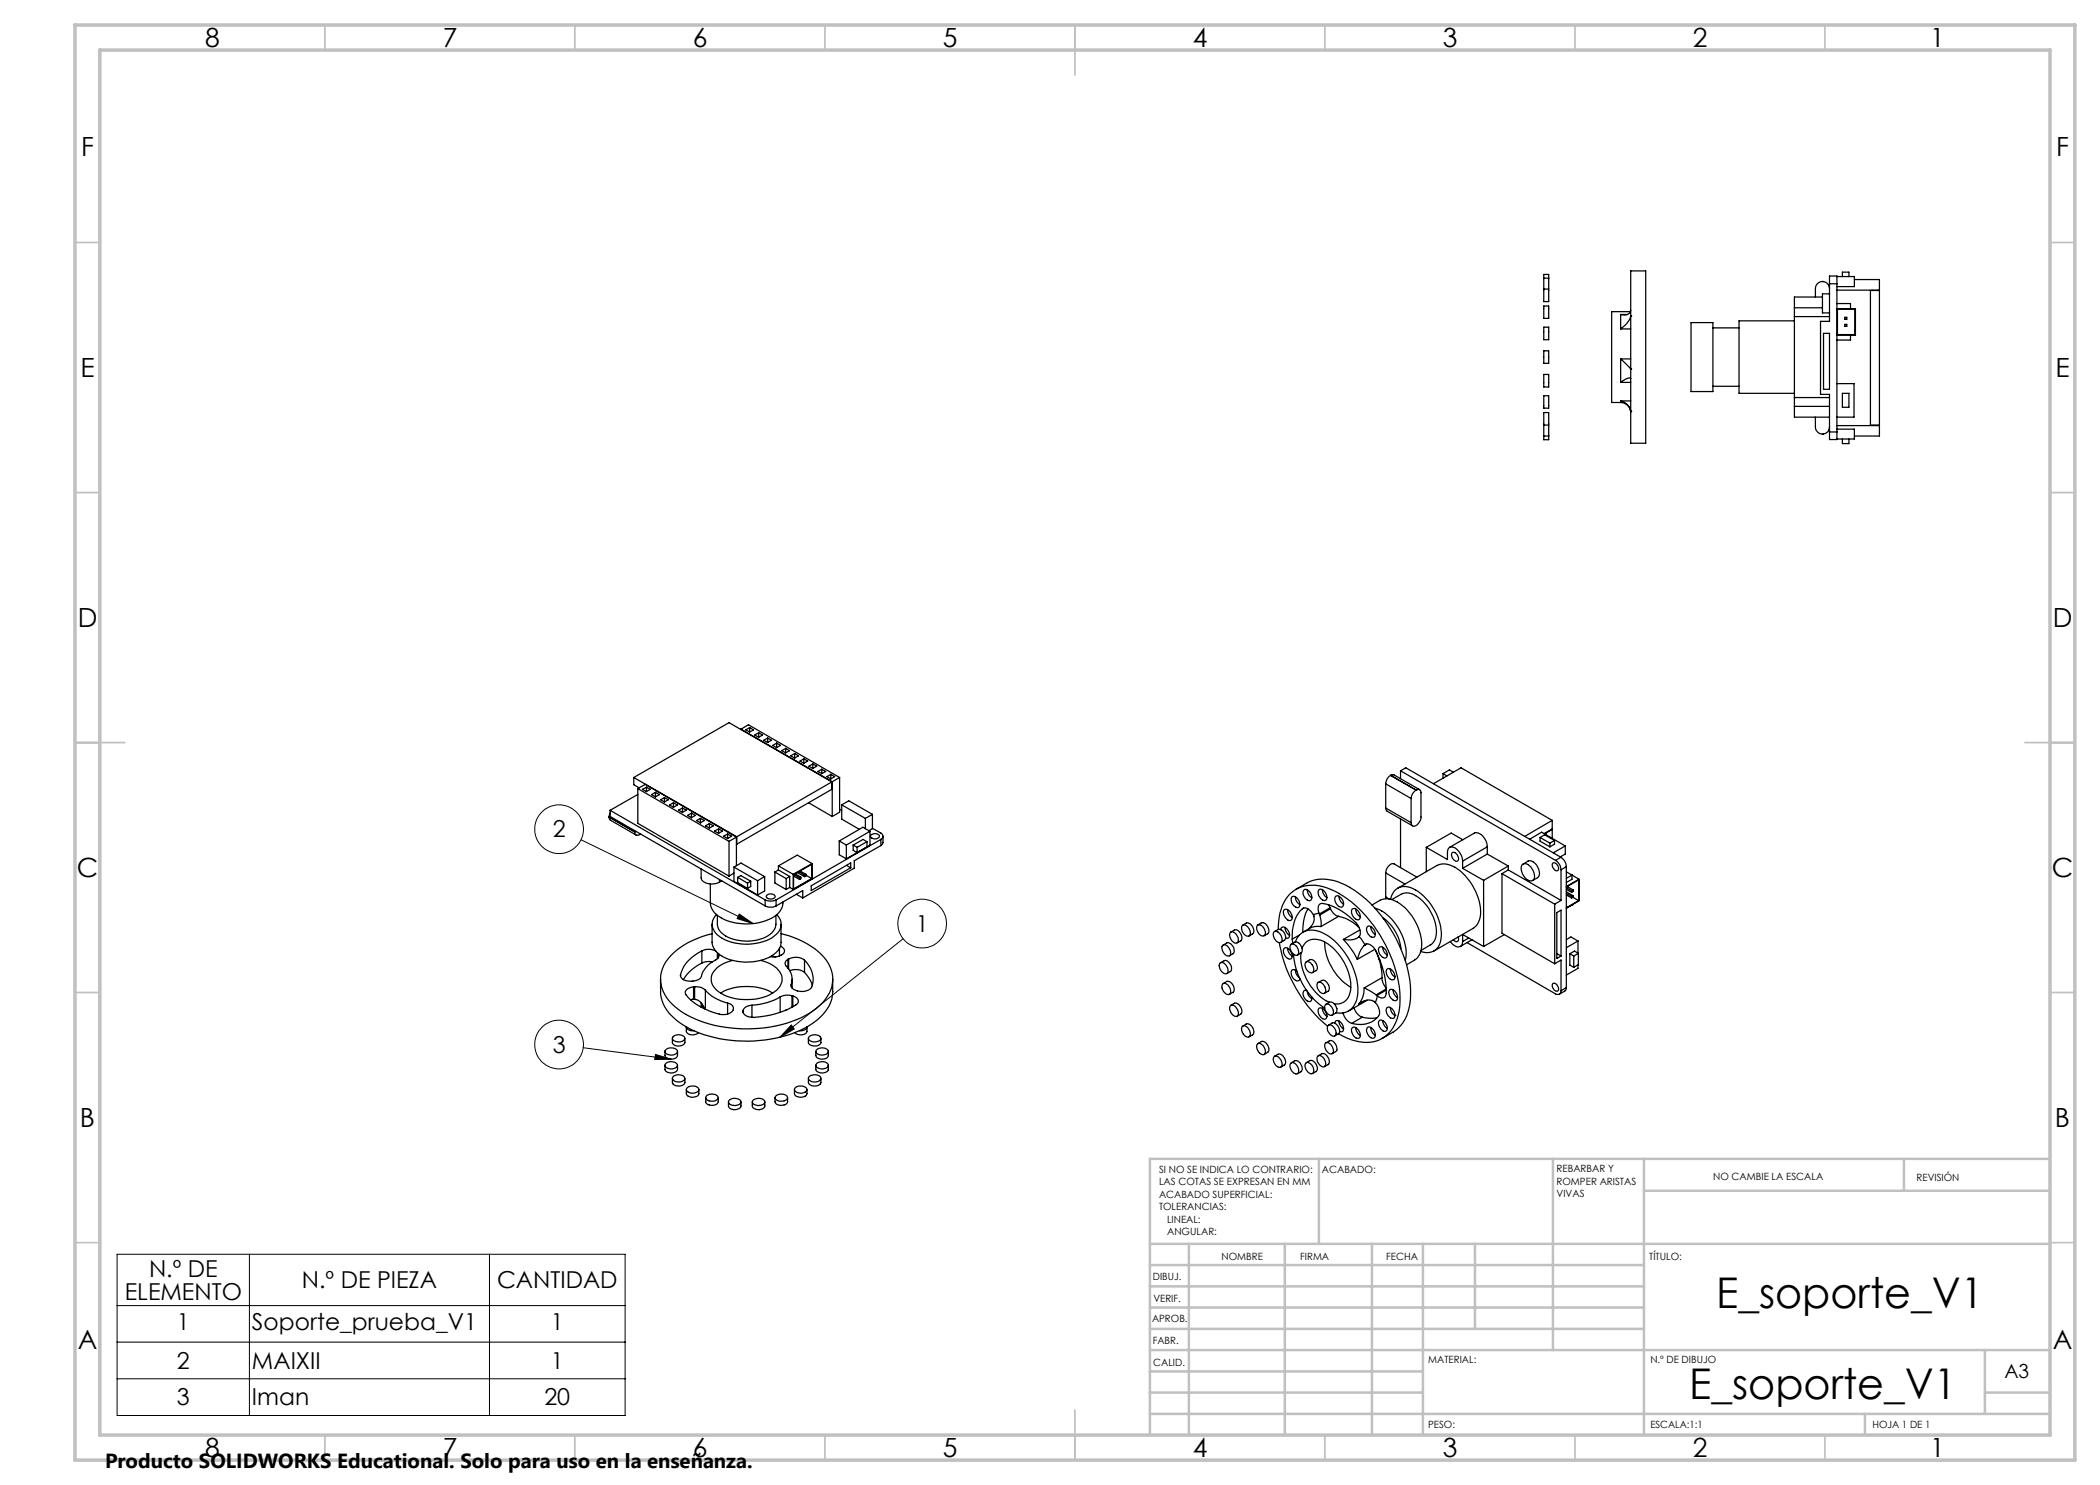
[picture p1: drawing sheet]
<svg xmlns="http://www.w3.org/2000/svg" width="420mm" height="297mm" viewBox="0 0 420 297" stroke-linecap="round" stroke-linejoin="round" font-family="sans-serif">
<g fill="none" stroke="#000" stroke-width=".25">
<path d="M308.8 55.6v2.2M308.8 57.8v2.5h.9v-2.5M308.8 55.6v-.7h.9v.7M308.8 55.6h.9M308.8 57.8h.9M309.7 55.6v2.2M326.1 54.2h3v34.4h-3zM364.5 59.4h-5.6v2.2M364.5 56.3a1.45 1.45 0 0 0-1.4 1.4v1.7M364.5 56.3h.1M364.5 56.3a1.45 1.45 0 0 1 1.4 1.4M365.9 56.8v-1.6h1.5v1.6"/>
<path d="M365.9 58.8h-1.4v3.8h1.4M365.9 56.8v7.5h-1.8v14.6h1.8v7.5M365.9 56.8h1.5M367.4 56.8v29.6M367.4 55.3h3.5v2h-3.5M368.5 55.3v-.9h1.3v.9M370.9 55.9h5v2.1h-8.5M374.1 58.1h1.8v26.9h-1.8zM308.8 61.2h.9v2.5h-.9zM308.8 65.4h.9v2.5h-.9zM308.8 74.9h.9v2.5h-.9zM308.8 79.2h.9v2.4h-.9z"/>
<path d="M308.8 70.2h.9v2.5h-.9zM324.1 71.8v4.7M324.1 71.8l2 2M324.1 62.9v2.9M324.1 71.8h2M324.1 76.5h2M324.1 62.9h1.4M324.1 65.8h2M326.1 62.3h-3.8v18.2h1.8M326.1 63.4a4.8 4.8 0 0 1-2 2.4M326.1 73.8h.1M326.1 63.4h.1"/>
<path d="M326.1 75.7l-.1-.1a3 3 0 0 0-1.9 .9M326.1 62a1.17 1.17 0 0 1-1.5 1l-.5-.1M326.1 63.2h.1M326.1 63.2v.2M338.2 64.5h4.4v13.8h-4.4zM342.6 65.6h5.2M342.6 77.3h5.2M358.9 64.2h-11.1v14.5h11.1M358.9 61.6v19.7M358.9 63.3h7M358.9 79.5h7M358.9 61.6h5.6"/>
<path d="M364.7 66.7h1.2v11.2h-1.2zM367.4 76.7h3.4v6.7h-3.4M367.4 61.7h3.7v5.3h-3.7M367.4 60.7h2.7v1M367.5 61.8h3.5v5.1h-3.5zM368.5 78.7h1.3v2.8h-1.3zM369 63.5h.4v.3h-.4zM369 64.9h.4v.4h-.4zM370.1 67v1h-2.7M308.8 85v2.2M308.8 85v-2.5h.9v2.5M308.8 87.2v.7h.9v-.7"/>
<path d="M308.8 87.2h.9M308.8 85h.9M309.7 85v2.2M324.1 80.5a2.05 2.05 0 0 1 2 2M324.1 80.2a2.61 2.61 0 0 1 2 1.9M324.1 80.2v.3M324.1 80.2h2M326.1 82.1v.2M326.1 82.1h.1M326.1 82.3h.1M358.9 81.3v2.1h7M358.9 81.3h7"/>
<path d="M363.1 83.4v2a1.45 1.45 0 0 0 1.4 1.4M364.5 86.8h.1M365.9 86.4v1.5h1.5v-1.5M365.9 85.4a1.39 1.39 0 0 1-1.4 1.4M365.9 86.4h1.5M367.4 85.1h8.5v2.1h-5M367.4 85.8h3.5v2h-3.5M368.5 87.8v.9h1.3v-.9M126.8 155.5l20.6 11.9M126.8 155.5l19-11 20.6 11.9M126.8 155.5v1.4l1 .7M127.6 158.9l-5.6 3.2"/>
<path d="M127.6 157.7v7l18.2 10.5M127.6 157.7l18.2 10.6M127.6 157.7l1.4-.8 18.3 10.5M129.3 157.4l.8 .5-.8 .4M129.3 157.4l-.8 .5 .8 .4M129.3 157.4v.9M131.1 158.5l.8 .4-.8 .5M131.1 158.5l-.8 .4 .8 .5M131.1 158.5v.9M132.9 159.5l-.8 .4 .8 .5M132.9 159.5l.8 .4-.8 .5M132.9 159.5v.9"/>
<path d="M148.2 145.8v.1M148.2 145.8l18.2 10.5M148.2 145.8l1.5-.8 18.2 10.5M149.9 145.5l-.7 .5 .7 .4M149.9 145.5l.8 .5-.8 .4M149.9 145.5v.9M151.7 146.5l.8 .5-.8 .5M151.7 146.5l-.7 .5 .7 .5M151.7 146.5v1M153.5 147.6l.8 .5-.8 .4M153.5 147.6l-.7 .5 .7 .4M153.5 147.6v.9"/>
<path d="M155.3 148.6l.8 .5-.8 .4M155.3 148.6l-.7 .5 .7 .4M155.3 148.6v.9M157.1 149.7l-.7 .4 .7 .5M157.1 149.7l.8 .4-.8 .5M157.1 149.7v.9M158.9 150.7l-.7 .5 .7 .4M158.9 150.7l.8 .5-.8 .4M158.9 150.7v.9M160.8 151.8l.7 .4-.7 .4M160.8 151.8l-.8 .4 .8 .4M160.8 151.8v.8"/>
<path d="M162.6 152.8l.7 .4-.7 .5M162.6 152.8l-.8 .4 .8 .5M162.6 152.8v.9M164.4 153.8l.7 .5-.7 .4M164.4 153.8l-.8 .5 .8 .4M164.4 153.8v.9M166.2 154.9l-.8 .4 .8 .5M166.2 154.9l.7 .4-.7 .5M166.2 154.9v.9M166.4 156.4l-19 11M166.4 156.4v1.5l-19 10.9M166.4 156.3v7"/>
<path d="M167.9 155.5v7l-1.5 .8M167.9 155.5l-1.5 .8M277.1 156.8l5.1 2.9M277.1 156.8v4.8M278.1 155.1a2.02 2.02 0 0 0-1 1.7M278.1 155.1h.1M278.1 155.1l.7-.1 5.1 2.9M278.1 155.1l5.1 2.9M280.1 154.2v1.5M280.1 154.2l31 17.9M280.1 154.2l1.1-.6 31 17.8M282.2 159.7v4.8"/>
<path d="M283.2 158a.59 .59 0 0 1 .7-.1 .59 .59 0 0 1 .3 .6v4.9a1.9 1.9 0 0 1-1.6 1.8l-.3-.2-.1-.5M283.2 158a2.15 2.15 0 0 0-1 1.7M283.2 158h.1M286.7 156.7l5.5-3.1 18.2 10.5M288.6 154.7v.9M288.6 154.7l.8 .5M290.7 154.4l-.8-.4-1.3 .7M121.8 163.4h.1M121.8 163.4l.2 .6 5.2 3M121.8 163.4l5.1 3M122 162.6l-.2 .8M122 162.1l31 17.9"/>
<path d="M122 162.1v1.2l31 17.9M126.9 166.4a.65 .65 0 0 0 .5 .7 .65 .65 0 0 0 .7-.3M126.9 166.4h.1M126.9 166.1v.3M134.7 160.5l-.8 .5 .8 .5M134.7 160.5l.8 .5-.8 .5M134.7 160.5v1M136.5 161.6l-.8 .4 .8 .5M136.5 161.6l.8 .4-.8 .5M136.5 161.6v.9M138.3 162.6l.8 .5-.8 .4M138.3 162.6l-.8 .5 .8 .4"/>
<path d="M138.3 162.6v.9M140.1 163.7l-.8 .4 .8 .5M140.1 163.7l.8 .4-.8 .5M140.1 163.7v.9M140.2 173.8v1.8a1.89 1.89 0 0 0 2.1 1.2l.9-.1 .7-.3M141.9 164.7l.8 .5-.8 .4M141.9 164.7l-.8 .5 .8 .4M141.9 164.7v.9M142.1 176.8v3.8a4 4 0 0 0 2.6 3.3 11.1 11.1 0 0 0 10.6-.9l.7-.8a2.53 2.53 0 0 0 .6-1.8M143.7 165.8l.8 .4-.8 .4M143.7 165.8l-.8 .4 .8 .4M143.7 165.8v.8"/>
<path d="M143.9 175.9v.5M144.4 176.2l-.5 .2M145.5 166.8l.8 .4-.8 .5M145.5 166.8l-.8 .4 .8 .5M145.5 166.8v.9M145.8 168.3v6.9M146.8 174.6l-1 .6M146.8 173.4v2.9l4.7 2.7M146.8 173.4l4.7 2.7M146.8 173.4l1.4-.8 4.7 2.7M147.3 167.4l-1.5 .9M147.3 167.4v5.7"/>
<path d="M147.3 168.8h.1M147.4 167.4v1.4M147.5 175.5l.7-.4 1.9 1.1M147.5 175.5l2 1.1M147.5 175.5v1l2 1.2M149.5 176.6v1.1M150.1 176.2v1.1l-.6 .4M150.1 176.2l-.6 .4M151.5 176.1v2.9M152.9 175.3v2.9l-1.4 .8M152.9 175.3l-1.4 .8M153 180a2.55 2.55 0 0 0 2.2 0"/>
<path d="M153 180v1.2M153.3 179.1a.99 .99 0 0 1 1.7 .3 1.04 1.04 0 0 1-1.8-.2zM155 174.4v2.2l2.2 1.3M155 174.4l2.2 1.3M155.2 180v1.2M155.7 173.2l2.9 1.7M155.7 174l2.2 1.3M155.7 173.2v.8M155.7 174l-.7 .4M157.2 175.7v2.2M157.9 177.5l-.7 .4M157.9 177.5l.7 .4"/>
<path d="M157.9 175.3v2.2M157.9 175.3l-.7 .4M158.6 174.9v3M158.7 174.9l3.6-2v2.8l-3.6 2.1zM158.7 175.2l1.2 .7M158.8 174.9l1.1 .7M159 174.8l1.2 .6M159.3 178.9l1.2 .7M159.5 174.5l1.4 .8M159.7 174.3l1.2 .7M159.9 175.6v.3M160 174.2l1.2 .7"/>
<path d="M160.2 175.4l-.3 .2M160.2 175.4v.4l-.3 .1M160.5 179.6v-1.5l-5.3 3.1M160.9 175v.3M161.2 175l1.1 .7M161.2 174.9v.3l-.3 .1M161.2 174.9l-.3 .1M161.7 160.5l4.7 2.8M162.2 177.2l7.9-4.6v1l-7.9 4.5zM162.4 172.7v3.1l-3.8 2.1M162.4 172.7l-3.8 2.2M162.4 172.7l-2.9-1.7-3.8 2.2"/>
<path d="M167.9 168.2v2.8l1.4 .8M167.9 168.2l1.4 .8M167.9 161.9l.4 .2M168.3 161v2.8l3.6 2.1M168.3 161l4.8 2.7M168.3 161l1.5-.8 4.7 2.7M169.3 169v2.8M169.3 173.1l.8 .5M170.6 169v1.1l.8 .4M170.6 169l.8 .5M171.4 169.5v1M173.1 163.7v2"/>
<path d="M173.4 168.3l-.8-.4-2 1.1M173.4 168.3l-2 1.2M173.4 168.3v1.1l-2 1.1M174 166.3v2.7l-4.7 2.8M174 166.3l-4.7 2.7M174 166.3l-1.4-.9-4.7 2.8M174.2 167a1.11 1.11 0 0 1 1.7 .2 1 1 0 0 1-.9 .6 1 1 0 0 1-.9-.6zM174.5 165.7l1.7 .9a.69 .69 0 0 1 .4 .6 .69 .69 0 0 1-.4 .7M174.5 162.9v2.8l-.7 .5M174.5 162.9l-1.4 .8M176.2 167.9l-21 12.1M176.2 169.1l-5.3 3.1v1.4l-10.4 6"/>
<path d="M176.2 167.9v1.2M176.6 167.2v1.5l-.4 .4M258.4 179.3a1.31 1.31 0 0 1 1.6 1.4 .62 .62 0 0 1-.3 .8 .62 .62 0 0 1-.8-.2 1.54 1.54 0 0 1-.5-2zM259.1 179.3a1.73 1.73 0 0 0 .9 1.6M259.2 177.8a10.1 10.1 0 0 1 4.5-1.9 13.1 13.1 0 0 1 9.5 3.9 27.4 27.4 0 0 1 8.9 18.3 9.5 9.5 0 0 1-2.8 7.9l-2.9 1.7M260.8 178a1.28 1.28 0 0 1 1.6 1.3 .62 .62 0 0 1-.3 .8 .62 .62 0 0 1-.8-.2 1.43 1.43 0 0 1-.5-1.9zM261.4 178l.3 .9 .6 .6M262.3 179.5l.1 .1M263.8 177.9a1.17 1.17 0 0 1 1.5 1.1 .67 .67 0 0 1-.1 1 .67 .67 0 0 1-.9-.2 1.54 1.54 0 0 1-.5-1.9zM264.5 177.9a1.92 1.92 0 0 0 .9 1.6M267.2 179.2a1.34 1.34 0 0 1 1.5 1.4 .62 .62 0 0 1-.3 .8 .62 .62 0 0 1-.8-.3 1.43 1.43 0 0 1-.4-1.9zM267.8 179.2l.3 1 .6 .6"/>
<path d="M277.1 161.6l.3 .6 5.1 3M277.1 174.6a1.67 1.67 0 0 1 1.7-1.8l4.6 2.6M277.1 179.4l.1 .3M277.1 174.6v4.8M277.1 161.6l5.1 2.9M277.1 174.6l3.9 2.2M277.1 179.4l.7 .4M278.1 179.8a2.89 2.89 0 0 1 4.5-2.1 10.8 10.8 0 0 1 5.6 10.2 2.84 2.84 0 0 1-4 2.4M278.4 179.9l1.8-1a3.2 3.2 0 0 1 3.4 .6 8.9 8.9 0 0 1 3.6 8l-.4 .8-.5 .6-2.1 1.2M279.5 177.7l7.9-4.6a4.3 4.3 0 0 1 4.7 1.1 11.2 11.2 0 0 1 4 9.2l-.6 1.4-.9 .9-7.8 4.5M280.1 163.8v9.7M285.3 169.5l4.2 2.4v-1.4a.92 .92 0 0 1 .4-1 .92 .92 0 0 1 1.1 .1 3.6 3.6 0 0 1 1.5 2.6"/>
<path d="M285.3 169.5v4.8M290.5 170.5a1.14 1.14 0 0 1 1 1.7 1.13 1.13 0 0 1-1.2-1.4zM292.5 173.7l4.2 2.4M292.5 172.2v1.5M292.6 168l-2.4-1.4-4.9 2.9M296.7 176.1v13.2M297.5 169.4a2.88 2.88 0 0 0-2.4-2.9l-5.2 3M297.5 170.8l4.2 2.4M297.5 169.4v1.4M297.5 170.8l-5 2.9M297.5 169.4l-5 2.8M300.4 174.7l10.5 6.1"/>
<path d="M300.4 174.7v12l10.5 6.1M301.7 174l10.5 6.1M301.7 173.2v.8M301.7 174l-1.3 .7M301.7 173.2l-5 2.9M304.4 173a1.3 1.3 0 0 1 1.9 .6 2.01 2.01 0 0 1 .3 2.4 1.45 1.45 0 0 1-1.9-.9l-.4-1-.1-.6zM304.6 172.8l1-.6a2.04 2.04 0 0 1 2.2 1.9l.1 .6-.1 .6-1.3 .8M305.9 167.8l2.4-1.4 4.8 2.8M308 167.5v.7l2 1.2M308 167.5l2 1.1M308 167.5l.9-.5 2 1.1M309.1 166.6h.1"/>
<path d="M309.2 166.6v.3M310 168.6v.8M310.4 165.8v.1M310.4 164.1l-5.5 3.2M310.4 164.1v1.7l-1.6 .9M310.4 165.9v1.8M310.4 165.9l-1.2 .7M310.5 172.7a.87 .87 0 0 1 1.2 .8 .51 .51 0 0 1-.4 .7 .51 .51 0 0 1-.6-.5l-.2-.4zM310.9 168.1v.7l-.9 .6M310.9 168.1l-.9 .5M311.1 172.1a2.38 2.38 0 0 1 1.1 1.9M312.2 171.4a2.38 2.38 0 0 1 1.1 2"/>
<path d="M312.2 171.4l-1.1 .7M312.2 174v6.1M313.1 169.2l-2.4 1.4M313.1 169.2v1.6l-1 .6M313.3 173.4l-1.1 .6M313.3 173.4v24.1M313.3 177.4l2.4-1.4v4.1M313.3 174.4l1.1 .6M313.3 177.5l1 .6M313.3 177.9l1 .6M313.3 178.4l1.3 .7M313.3 178.7l1 .6"/>
<path d="M313.3 179l1 .6M313.4 177.3l1.2 .7M314.3 178.1v.4M314.3 179.3v.3M314.4 175v.9l-1.1 .6M314.4 175l1.4 .9M314.4 175l-1.1 .7M314.6 179.5l1.1 .6M314.6 178l-.3 .1M314.6 178v.3l-.3 .2M314.6 179.1v.4l-.3 .1M314.6 179.1l-.3 .2"/>
<path d="M315.8 175.9l-2.5 1.4M315.8 175.9v4.3l-2.5 1.4 1.1-.6M132.1 195.8a9.6 9.6 0 0 0 .5 5 12.4 12.4 0 0 0 7.2 5.8 27.5 27.5 0 0 0 21.3-1 10 10 0 0 0 5.3-5.8l.1-1.4v-2.6M136.1 195v.2M138.7 197.4l-1 .3a.81 .81 0 0 0-.5 1.3 12 12 0 0 0 7.4 3.9 1.76 1.76 0 0 0 2.1-1.3l-.4-.7-.8-.3M138.7 197.4h.2M138.7 197.4v2.4M138.9 197.4a2.54 2.54 0 0 1 2.2 .6M138.9 199.8l-.8 .2M138.9 199.8a2.78 2.78 0 0 1 2 2M138.9 197.4v2.4M140.4 190.2a3 3 0 0 1 2.8 0"/>
<path d="M140.4 190.2a7.6 7.6 0 0 0-4.3 4.8M140.4 192.6l-1.5 .9a7.6 7.6 0 0 0-2.2 2.4M140.4 190.2v2.4M141.1 198a8.3 8.3 0 0 0 4.4 2.6M141.1 198v3.9M142.4 184.9v3.6a4.1 4.1 0 0 0 3.2 3.3 10.5 10.5 0 0 0 9.2-1l.4-.3a2.51 2.51 0 0 0 1-2v-3.6M142.4 186.7a15.6 15.6 0 0 0-9.3 5.7 6.6 6.6 0 0 0 1.9 8.9 22.4 22.4 0 0 0 14.6 4.5 22.8 22.8 0 0 0 13.8-4.2 6.9 6.9 0 0 0 2.9-7.6 11 11 0 0 0-6.5-6.1l-3.6-1.2M142.5 192.4h-1.5l-.6 .2M143.3 182.9a2.7 2.7 0 0 0 .7 4.5 10.3 10.3 0 0 0 10.8-.1 2.7 2.7 0 0 0 .6-4.4M143.5 183.1a4.4 4.4 0 0 0 .3 2.8 7 7 0 0 0 6.3 2.3 5.7 5.7 0 0 0 5-2.7l.1-2.4M143.5 190.6v1.1M143.6 190.6v1.1"/>
<path d="M143.7 190.7a.88 .88 0 0 1-.5 1.3 5.5 5.5 0 0 0-3.1 3.6 3 3 0 0 1-3.9-.2l-.1-.4M144.1 198.6a11 11 0 0 1 10.5 0M146.5 192.1a5.3 5.3 0 0 0-4.2 3.1 3.1 3.1 0 0 0 2 3.5 10.8 10.8 0 0 0 10.5-.3 2.88 2.88 0 0 0 1.6-2.6 2.88 2.88 0 0 0-1.6-2.6l-1-.6-1.6-.5M153 181.2a2.55 2.55 0 0 0 2.2 0M154.3 191.2l.9 .2M155.9 189.6v1.6M156 199.4a12.3 12.3 0 0 1-5.6 1.6M156 199.4v3.1M156.1 189.2a.98 .98 0 0 1 .8 1.1 .98 .98 0 0 1-1 .9l-1.2 .2-.6-.1M157.6 191.9a.82 .82 0 0 0-.3 1.3 3.4 3.4 0 0 1 1 3.7M157.6 191.9v1.7M157.7 191.8a2.93 2.93 0 0 1 3.2 .2"/>
<path d="M157.7 191.8l-.1 .1M157.7 191.8v2M157.9 194.1a3.1 3.1 0 0 1 3 .4M158.3 196.9v.4M158.4 199.1a3.1 3.1 0 0 0-2.4 .3M158.4 199.1l.2 .1M158.4 199.1v2.3M158.4 195.8v1.8M158.6 199.2a.96 .96 0 0 1 1 .7 .96 .96 0 0 1-.5 1.1 17.1 17.1 0 0 1-9.1 2.4 1.2 1.2 0 0 1-1.3-1.4M158.6 199.2v2.2M160.9 192a4.9 4.9 0 0 1 1.3 5.6 2.85 2.85 0 0 1-3.9-.2v-.5M160.9 194.5l1.2 1.7 .4 .9"/>
<path d="M160.9 192v2.5M243.9 192.7l.2-.2a1.54 1.54 0 0 1 1.4 2.2 1.42 1.42 0 0 1-1.6-1.8zM244.1 192.5l.7-.3a1.39 1.39 0 0 1 1.5 1.4l-.1 .6-.8 .5M244.6 196.7a1.42 1.42 0 0 1 1.5 1.9 .68 .68 0 0 1-.7 .3 .68 .68 0 0 1-.6-.5l-.4-.8v-.5zM244.7 196.7l.7-.4a1.45 1.45 0 0 1 1.2 2.2l-.7 .4M244.7 189a1.53 1.53 0 0 1 1.3 2.1 1.45 1.45 0 0 1-1.6-1.8zM244.7 189l.7-.4a1.41 1.41 0 0 1 1.2 2.1l-.7 .5M246.1 186.5a1.17 1.17 0 0 1 1.5 1 .7 .7 0 0 1-.1 1 .7 .7 0 0 1-1.1-.3l-.5-1.1zM246.2 186.4l.7-.4a1.42 1.42 0 0 1 1.5 1.8l-.3 .4-.7 .4M248.5 185.1a1.31 1.31 0 0 1 1.5 1.3 .62 .62 0 0 1-.2 .8 .62 .62 0 0 1-.8-.2 1.54 1.54 0 0 1-.5-1.9zM248.6 185l.7-.4a1.45 1.45 0 0 1 1.2 2.2l-.7 .4M251.6 185a1.48 1.48 0 0 1 1.3 2.1 1.1 1.1 0 0 1-1.5-1l-.1-.5z"/>
<path d="M251.6 185l.7-.4a1.47 1.47 0 0 1 1.2 2.2l-.7 .3M254.8 186.4a1.09 1.09 0 0 1 1.5 .9l.1 .3a.66 .66 0 0 1-.3 .9 .66 .66 0 0 1-.9-.3l-.5-1.1zM254.9 186.3l.7-.4a1.41 1.41 0 0 1 1.3 2.2l-.7 .4M255.7 185.9a10.1 10.1 0 0 1 2.3-7.2 7.2 7.2 0 0 1 8.2-.8 24.6 24.6 0 0 1 11.9 13.2 19 19 0 0 1 1.4 12.6 6.4 6.4 0 0 1-8.5 4.5l-1.5-.6-1.8-.8M255.9 188.5a28.2 28.2 0 0 0 9.6 16.7M256.2 185.9a.62 .62 0 0 1 .5-.5 .62 .62 0 0 1 .7 .4 1.25 1.25 0 0 1 .2 1.8h-.5M256.9 181.9a1.46 1.46 0 0 1 1.5 1.9l-.1 .2a1.07 1.07 0 0 1-1.5-.9l-.1-.8zM256.9 189.6a1.34 1.34 0 0 1 1.5 1.4 .62 .62 0 0 1-.2 .8 .62 .62 0 0 1-.8-.2 1.43 1.43 0 0 1-.5-2zM257 185.5l.3 .9 .6 .7M257.5 181.9a1.92 1.92 0 0 0 .9 1.6M257.5 189.6a1.92 1.92 0 0 0 .9 1.6M257.9 187.1h.1"/>
<path d="M258.2 188.9a1.39 1.39 0 0 1 1.5 1.8l-.1 .2a1 1 0 0 1-1.4-.8l-.2-.6zM258.2 188.8l.7-.3a1.42 1.42 0 0 1 1.3 2.1l-.7 .4M258.4 187.8l.2 .8M258.7 190.8a14.2 14.2 0 0 0 6.2 10.8M259.1 188.4a3.5 3.5 0 0 1 4.9-2.1 13.6 13.6 0 0 1 7.1 8.8 7.2 7.2 0 0 1-.5 6.3 3.3 3.3 0 0 1-3.4 1.2M259.1 194l.2 .9 .6 .6M259.4 194.2a.63 .63 0 0 0-.9-.2 .63 .63 0 0 0-.2 .9 1.4 1.4 0 0 0 1.4 1.2l.3-.4M259.9 187l-1.5 .8M260.2 190.6a10.7 10.7 0 0 0 5.7 9.9M260.4 189.6a2.71 2.71 0 0 1 3.7-1.6 10.7 10.7 0 0 1 6.1 9.8 2.84 2.84 0 0 1-3.4 2.9M260.5 181.7a1.47 1.47 0 0 1 2 .9l.2 .3M260.5 181.7a7.2 7.2 0 0 0-2.1 6.1"/>
<path d="M260.7 181.6l-.2 .1M261.2 192.4a1.31 1.31 0 0 1 1.5 1.3 .62 .62 0 0 1-.2 .8 .62 .62 0 0 1-.8-.2 1.54 1.54 0 0 1-.5-1.9zM261.3 192.4l.7-.5a1.45 1.45 0 0 1 1.2 2.2l-.7 .4M261.3 198.1a.72 .72 0 0 0-.7 .4 .72 .72 0 0 0 .1 .8 1.07 1.07 0 0 0 1.5 .9l.1-.8M261.4 198.3l.3 .8 .7 .6M261.6 181.7l-.5 1-.4 1.4-.1 2.4M262.7 182.9a2.46 2.46 0 0 1-1 2.9M263.5 196.6a.99 .99 0 0 1 1.5 .8l.1 .3a.65 .65 0 0 1-.2 .9 .65 .65 0 0 1-.9-.2l-.5-.8-.1-.5zM263.6 196.5l.8-.4a1.33 1.33 0 0 1 1.5 1.5l-.2 .6-.8 .4M263.8 182.7a1.34 1.34 0 0 1 .5-2 11.5 11.5 0 0 1 7.5 4.8l.3 1-.2 .8M263.8 182.7l-1.1 .2M263.8 182.7l.1 .1"/>
<path d="M263.9 182.8v.2M263.9 183l.3 1.1v1.2M264.2 185.3h-1.2l-.7 .2-1.7 .9M264.9 188.4a11.1 11.1 0 0 0 5.3 9M265.8 181l.2 .6M266 181.6l-2.1 1.2M266 181.6l.1 .1M266.1 181.7a2.4 2.4 0 0 0 1.6 1.6M266.1 181.7l-2.2 1.3M267.7 183.3a8.7 8.7 0 0 1 4.1 2.2M267.7 183.3l-3.5 2M268.7 187.9a17.3 17.3 0 0 1 2.8 4"/>
<path d="M268.7 180.8h.1M270.4 181.9l.1-.1a1.3 1.3 0 0 1 1.5 1.3 .6 .6 0 0 1-.2 .8 .6 .6 0 0 1-.8-.2l-.7-1zM271.1 181.8l.3 .9 .6 .7M271.5 184.9v.3M271.9 187.3l1.1 1.6M271.9 187.3a3.4 3.4 0 0 1-3.2 .6M272 186l-3.3 1.9M272 183.4h.1M272.8 197.6a4.8 4.8 0 0 1-1 3.2M272.8 189.1l-.8 1.3-.5 1.5M272.8 197.6l2.4 1.4M272.9 189l-.1 .1"/>
<path d="M273 188.9a1.52 1.52 0 0 1 2 1 17.6 17.6 0 0 1 2.2 9.1 .93 .93 0 0 1-.8 .6 .93 .93 0 0 1-.9-.4M273 188.9l-.1 .1M273.3 188.8l-.4 .2M273.3 188.8l-.5 .3M273.5 185.3a1.28 1.28 0 0 1 1.6 1.4 .62 .62 0 0 1-.3 .7 .62 .62 0 0 1-.8-.2 1.44 1.44 0 0 1-.5-1.9zM274.1 185.3a2.07 2.07 0 0 0 1 1.6M274.4 181l1.6-.9a4 4 0 0 1 4.5 1 10.5 10.5 0 0 1 3.8 8.5l-.2 1-.5 .8-.7 .6-1.6 1M275 181.6a9.7 9.7 0 0 1 6 7.3l.2 1.3-.1 1.9M275 189.9l-3.5 2M275.2 190.3a12.2 12.2 0 0 1 1.2 5.2M275.2 199l.2 .1M275.4 199.1l.1 .1"/>
<path d="M275.5 199.2l-.4 1.3M275.8 191.9l.2 .1M275.9 189.4a1.34 1.34 0 0 1 1.6 1.4 .62 .62 0 0 1-.3 .8 .62 .62 0 0 1-.8-.3 1.43 1.43 0 0 1-.5-1.9zM276.2 193.4l.3 .2M276.4 195.5a3.1 3.1 0 0 0 .8 2.1M276.4 195.5l-3.6 2.1M276.5 189.4a1.92 1.92 0 0 0 1 1.6M276.6 183.6a8.6 8.6 0 0 1 3.6 6.2M276.7 183.8h.2M277.2 198l-1.8 1.1M277.2 197.8l-2 1.2M277.4 193.8a1.17 1.17 0 0 1 1.5 1.1l.1 .3a.62 .62 0 0 1-.3 .7 .62 .62 0 0 1-.8-.2 1.56 1.56 0 0 1-.5-1.9z"/>
<path d="M278 197.9a1.43 1.43 0 0 1 1.5 1.9 .69 .69 0 0 1-.7 .4 .69 .69 0 0 1-.6-.6l-.5-1.1zM278.1 193.8a2.07 2.07 0 0 0 .9 1.6M278.6 198a2.07 2.07 0 0 0 .9 1.6M280.1 189.4v.2M290.1 188.3a1.79 1.79 0 0 0 2 1 1.02 1.02 0 0 0 .4-1M291.6 187.4a.57 .57 0 0 1-.1 .9 .57 .57 0 0 1-.8-.3M292.5 188.3v-1.4l4.2 2.4M293.4 188.5l17.7 10.3a.69 .69 0 0 0 .8 0 .69 .69 0 0 0 .3-.6M293.8 187.6l-1.3 .7M294.4 188l-2.3 1.3M300.8 186.9l-4.1 2.4M310.5 196.8a.78 .78 0 0 1 .8 0 .78 .78 0 0 1 .4 .7 .49 .49 0 0 1-.2 .7 .49 .49 0 0 1-.7-.3l-.4-.7z"/>
<path d="M310.9 192.8l1.3-.8v6.2M310.9 180.8v12M311.4 182.5l.8-.5v9.2l-.8 .5zM311.4 190.7l.8 .5M312.2 180.1l-1.3 .7M313.3 197.5l-.2 .6-1.2 .7M313.3 197.5l-1.1 .7M313.3 187.9l.9-.5 1.4 .8M314 190.7v2.3l.7 .5M314 190.7l.7 .5M314.4 181h.1M314.7 191.2v2.3"/>
<path d="M315.6 188.2l-2.3 1.3M315.6 188.2v2.4M315.6 193v.7l-2.3 1.3M315.7 190.7l-.8-.5-.9 .5M315.7 190.7l-1 .5M315.7 190.7v2.2l-1 .6M315.7 180.1l-2.4 1.5M133 210.3v.8a1.45 1.45 0 0 0 2.3 .4l.2-.4v-.8M133 213v.9a1.45 1.45 0 0 0 2.5 0v-.9M133.1 212.8a1.58 1.58 0 0 1 2.4 .2 1.5 1.5 0 0 1-2.5 .2zM133.1 210a1.65 1.65 0 0 1 2.4 .1 1.06 1.06 0 0 1-1.5 .9l-.8-.3a.48 .48 0 0 1-.1-.7zM134.5 207.7v.8a1.46 1.46 0 0 0 2.5 0v-.8"/>
<path d="M134.5 215.7v.8a1.46 1.46 0 0 0 2.5 0v-.8M134.7 215.3a1.58 1.58 0 0 1 2.2 .3 1.2 1.2 0 0 1-1.6 .8l-.7-.4a.47 .47 0 0 1 .1-.7zM134.8 207.2a1.67 1.67 0 0 1 2.1 .4 1.12 1.12 0 0 1-1.5 .7l-.6-.1a.53 .53 0 0 1-.3-.5 .53 .53 0 0 1 .3-.5zM137.3 217.9v.8a1.43 1.43 0 0 0 2.5 0v-.8M137.3 205.5v.8a1.57 1.57 0 0 0 2.4 .2M137.3 205.4a1.16 1.16 0 0 0 1.5 .8M137.4 217.6a1.65 1.65 0 0 1 2.4 .2 1.27 1.27 0 0 1-1.9 .7l-.5-.2a.43 .43 0 0 1 0-.7zM140.2 200.6v.8M140.3 200.8l.5 .9M141.1 219.5v.8a1.5 1.5 0 0 0 2.4 .4l.2-.3v-.9M141.4 219.1a1.55 1.55 0 0 1 2.3 .5 1.53 1.53 0 0 1-2.6 0zM145.5 200.6v2.2"/>
<path d="M145.9 220a1.57 1.57 0 0 1 2.3 .4 1.48 1.48 0 0 1-2.5 .1zM148.7 202v.6M150.4 201a1.75 1.75 0 0 0-1.7 1M150.4 201v2.5M155 219.5v.8a1.43 1.43 0 0 0 2.5 0v-.8M155.2 219.2a1.6 1.6 0 0 1 2.3 .2 1.14 1.14 0 0 1-1.6 .8l-.5-.2a.49 .49 0 0 1-.2-.8zM157.3 202l-.2 .1M158.9 217.9v.8a1.5 1.5 0 0 0 2.3 .4l.2-.4v-.8M159 217.6a1.66 1.66 0 0 1 2.4 .2 1.08 1.08 0 0 1-1.6 .8l-.7-.3a.48 .48 0 0 1-.1-.7zM161.4 205.4a1.09 1.09 0 0 1-1.5 .8M161.4 205.5v.8a1.57 1.57 0 0 1-2.4 .2M161.7 215.7v.8a1.45 1.45 0 0 0 2.5 0v-.8"/>
<path d="M161.7 207.7v.8a1.46 1.46 0 0 0 2.5 0v-.8M161.8 207.4a1.51 1.51 0 0 1 2.4 .3 1.5 1.5 0 0 1-2.5 0zM161.9 215.3a1.55 1.55 0 0 1 2.3 .3 1.47 1.47 0 0 1-2.5 .2zM163.2 213v.9a1.52 1.52 0 0 0 2.5 .1v-1M163.2 210.3v.8a1.43 1.43 0 0 0 2.5 0v-.8M163.3 210a1.65 1.65 0 0 1 2.4 .2 1.15 1.15 0 0 1-1.6 .8l-.8-.3a.47 .47 0 0 1 0-.7zM163.3 212.7a1.59 1.59 0 0 1 2.4 .3 1.27 1.27 0 0 1-2 .6l-.2-.1a.51 .51 0 0 1-.2-.8zM246.1 201.2l.1-.2a1.49 1.49 0 0 1 1.2 2.2 1.48 1.48 0 0 1-1.3-2zM246.2 201.1l.7-.4a1.48 1.48 0 0 1 1.2 2.1l-.7 .4M248.4 205.3a1.09 1.09 0 0 1 1.5 .9l.1 .3a.65 .65 0 0 1-.3 .9 .65 .65 0 0 1-.9-.4l-.5-1zM248.6 205.2l.7-.4a1.45 1.45 0 0 1 1.2 2.2l-.7 .4M251.4 208.9a.96 .96 0 0 1 1.5 .7l.1 .3a.65 .65 0 0 1-.1 1 .65 .65 0 0 1-1-.3l-.5-.8-.1-.5z"/>
<path d="M251.6 208.7l.7-.4a1.45 1.45 0 0 1 1.2 2.2l-.7 .4M254.8 211.3a1.17 1.17 0 0 1 1.5 1.1 .67 .67 0 0 1 0 .9 .67 .67 0 0 1-1-.1 1.56 1.56 0 0 1-.5-1.9zM254.9 211.2l.7-.3a1.46 1.46 0 0 1 1.5 1.8l-.9 .7M258.2 212.7a1.1 1.1 0 0 1 1.4 .9l.1 .3a.61 .61 0 0 1-.2 .8 .61 .61 0 0 1-.8-.1 1.56 1.56 0 0 1-.5-1.9zM258.2 212.6l.7-.4a1.48 1.48 0 0 1 1.3 2.1l-.7 .4M261.1 212.7a1.11 1.11 0 0 1 1.5 .8l.1 .3a.66 .66 0 0 1-.2 .9 .66 .66 0 0 1-1-.3l-.5-1.1zM261.3 212.5l.7-.4a1.45 1.45 0 0 1 1.2 2.2l-.7 .4M263.5 211.3a.99 .99 0 0 1 1.5 .8 .74 .74 0 0 1 .2 .8 .74 .74 0 0 1-.8 .5 1.76 1.76 0 0 1-.9-2.1zM263.6 211.2l.8-.5a1.47 1.47 0 0 1 1.2 2.2l-.7 .4M263.8 201.6a1.43 1.43 0 0 1 1.5 1.9 .67 .67 0 0 1-.7 .4 .67 .67 0 0 1-.5-.6l-.4-.8-.1-.5zM264.5 201.6a1.92 1.92 0 0 0 .9 1.6M265.1 201l.1-.2a1.49 1.49 0 0 1 1.3 2.2 1.34 1.34 0 0 1-1.6-1.4z"/>
<path d="M265.1 208.6a1.46 1.46 0 0 1 1.6 1.9l-.1 .1a1.07 1.07 0 0 1-1.5-.8l-.2-.9zM265.2 200.9l.7-.5a1.45 1.45 0 0 1 1.2 2.2l-.7 .4M265.2 208.6l.7-.4a1.5 1.5 0 0 1 1.5 1.8l-1 .7M265.6 205.1a1.13 1.13 0 0 1 1.5 1l.1 .2a.61 .61 0 0 1-.2 .9 .61 .61 0 0 1-.8-.2 1.52 1.52 0 0 1-.6-1.9zM265.7 205l.7-.4a1.45 1.45 0 0 1 1.3 2.2l-.8 .4M266.9 204.6a.62 .62 0 0 1 .6-.5 .62 .62 0 0 1 .6 .4 1.29 1.29 0 0 1 .3 1.8h-.5M267.8 204.2l.3 .9 .6 .7M268.6 202.6a2.99 2.99 0 0 0 1.7 2.1M268.7 205.8h.1M270.4 205.7a.67 .67 0 0 1 1.1 .1 1.33 1.33 0 0 1 .3 1.8 1.51 1.51 0 0 1-1.4-1.9zM270.8 201.6l.8 1.3 .9 .5M271.1 205.5l.2 .7 .7 .9"/>
<path d="M272 207.1h.1M272.5 203.4l1.4 .3 1.5-.2M272.5 203.4l-2.2 1.3M272.8 200.2l-1 .6M273.4 200.1l-3.7 2.1M273.5 205.5a1.28 1.28 0 0 1 1.6 1.3 .62 .62 0 0 1-.3 .8 .62 .62 0 0 1-.8-.2 1.44 1.44 0 0 1-.5-1.9zM274.1 205.5a2.07 2.07 0 0 0 1 1.6M275.1 200.5a2.15 2.15 0 0 1-.3 3.6 5.3 5.3 0 0 1-4.5 .6M275.1 200.5a2.1 2.1 0 0 0-2.8 0l-.5 .3M275.9 204.1a1.39 1.39 0 0 1 1.3 .7 1.39 1.39 0 0 1 0 1.4 1.49 1.49 0 0 1-1.5-1.5zM276.5 204.1a2.07 2.07 0 0 0 1 1.6M277.4 201.5a1.31 1.31 0 0 1 1.6 1.3 .62 .62 0 0 1-.3 .9 .62 .62 0 0 1-.8-.3 1.54 1.54 0 0 1-.5-1.9z"/>
<path d="M278.1 201.5l.2 1 .7 .6M279 203.1h.1M145.7 220.4v.8a1.42 1.42 0 0 0 2.5 0v-.8M150.5 220.4v.8a1.42 1.42 0 0 0 2.5 0v-.8M150.6 220a1.59 1.59 0 0 1 2.4 .3 1.33 1.33 0 0 1-2 .7l-.2-.1a.51 .51 0 0 1-.2-.9z"/>
</g>
<g fill="none" stroke="#000" stroke-width=".2">
<path d="M116.2 168l34.4 16.7M147.8 182.8l2.8 1.9-3.2-1zM180.6 187.7l-24.6 19.8M116.6 209.5l17.7 2.3M131.1 210.9l3.2 .9-3.3 .1zM158.3 205l.6 .8-2.9 1.7zM23.4 250.9h101.6v32.2h-101.6zM49.9 250.9v32.2M97.9 250.9v32.2M23.4 261.1h101.6M23.4 268.4h101.6M23.4 275.8h101.6"/>
<circle cx="111.8" cy="165.8" r="4.9"/>
<circle cx="184.4" cy="184.7" r="4.9"/>
<circle cx="111.8" cy="208.9" r="4.9"/>
</g>
<g fill="none" stroke="#c0c0c0" stroke-width=".35">
<path d="M65 5v5M115 5v5M165 5v5M215 5v10M265 5v5M315 5v5M365 5v5M15 48.5h5M410 48.5h5M15 98.5h5M410 98.5h5M15 148.5h10"/>
<path d="M405 148.5h10M15 198.5h5M410 198.5h5M15 248.5h5M410 248.5h5M65 287v5M115 287v5M165 287v5M215 282v10M265 287v5M315 287v5M365 287v5"/>
</g>
<g fill="none" stroke="#c0c0c0" stroke-width=".5">
<path d="M263.8 231.8v17M310.6 231.8v38.2M328.8 231.8v55.2M328.8 238.2h81.2M380.8 231.8v6.4M410 231.8h-180v55.2M230 248.8h180M230 257.3h98.8M230 253h98.8M237.8 248.8v38.2M257 248.8v38.2M274.4 248.8v38.2"/>
<path d="M284.6 248.8v38.2M295 248.8v17M230 265.8h98.8M230 261.5h98.8M230 278.5h54.6M230 274.3h54.6M230 270h180M397 278.5h13M397 270v12.8M230 282.8h180M373 282.8v4.2"/>
</g>
<path d="M15 5h400v287h-400zM20 10h390v277h-390z" fill="none" stroke="#c0c0c0" stroke-width=".7"/>
<path d="M147.8 182.8l2.8 1.9-3.2-1zM158.3 205l.6 .8-2.9 1.7zM131.1 210.9l3.2 .9-3.3 .1z" fill="#000"/>
<g font-size="8.5">
<text x="343.2" y="261.5">E_soporte_V1</text>
<text x="337.9" y="279.7">E_soporte_V1</text>
</g>
<g font-size="5.3">
<text x="41" y="9.5">8</text>
<text x="88.5" y="9.5">7</text>
<text x="138.5" y="9.5">6</text>
<text x="188.5" y="9.5">5</text>
<text x="238.5" y="9.5">4</text>
<text x="288.5" y="9.5">3</text>
<text x="338.5" y="9.5">2</text>
<text x="386" y="9.5">1</text>
<text x="16.2" y="31.3">F</text>
<text x="411.2" y="31.3">F</text>
<text x="16.1" y="75.5">E</text>
<text x="411.1" y="75.5">E</text>
<text x="15.5" y="125.5">D</text>
<text x="410.5" y="125.5">D</text>
<text x="15.4" y="175.5">C</text>
<text x="410.4" y="175.5">C</text>
<text x="16" y="225.5">B</text>
<text x="411" y="225.5">B</text>
<text x="15.5" y="269.8">A</text>
<text x="410.5" y="269.8">A</text>
<text x="41" y="291.5">8</text>
<text x="88.5" y="291.5">7</text>
<text x="138.5" y="291.5">6</text>
<text x="188.5" y="291.5">5</text>
<text x="238.5" y="291.5">4</text>
<text x="288.5" y="291.5">3</text>
<text x="338.5" y="291.5">2</text>
<text x="386" y="291.5">1</text>
</g>
<g font-size="4.7">
<text x="110.5" y="167.5">2</text>
<text x="183.2" y="186.4">1</text>
<text x="110.5" y="210.6">3</text>
<text x="29.8" y="255.4">N.º DE</text>
<text x="60.4" y="257.7">N.º DE PIEZA</text>
<text x="99.4" y="257.7">CANTIDAD</text>
<text x="24.9" y="259.9">ELEMENTO</text>
<text x="35.4" y="266">1</text>
<text x="50.4" y="266">Soporte_prueba_V1</text>
<text x="110.2" y="266">1</text>
<text x="35.4" y="273.8">2</text>
<text x="50.4" y="273.8">MAIXII</text>
<text x="110.2" y="273.8">1</text>
<text x="35.4" y="281.1">3</text>
<text x="50.4" y="281.1">Iman</text>
<text x="108.9" y="281.1">20</text>
</g>
<text font-size="4.1" x="21" y="293.7">Producto SOLIDWORKS Educational. Solo para uso en la enseñanza.</text>
<text font-size="3.9" x="400.9" y="275.5">A3</text>
<g font-size="2">
<text x="231.8" y="234.6">SI NO SE INDICA LO CONTRARIO:</text>
<text x="231.8" y="237.1">LAS COTAS SE EXPRESAN EN MM</text>
<text x="231.8" y="239.6">ACABADO SUPERFICIAL:</text>
<text x="264.4" y="234.6">ACABADO:</text>
<text x="311.3" y="234.5">REBARBAR Y</text>
<text x="311.3" y="237">ROMPER ARISTAS</text>
<text x="311.3" y="239.5">VIVAS</text>
<text x="342.6" y="236">NO CAMBIE LA ESCALA</text>
<text x="383.3" y="236.2">REVISIÓN</text>
<text x="231.8" y="242.1">TOLERANCIAS:</text>
<text x="233.4" y="244.6">LINEAL:</text>
<text x="233.4" y="247.1">ANGULAR:</text>
<text x="244.3" y="252">NOMBRE</text>
<text x="260" y="251.9">FIRMA</text>
<text x="277.2" y="251.9">FECHA</text>
<text x="329.9" y="251.9">TÍTULO:</text>
<text x="230.6" y="256.1">DIBUJ.</text>
<text x="230.7" y="260.3">VERIF.</text>
<text x="230.4" y="264.4">APROB.</text>
<text x="230.5" y="268.8">FABR.</text>
<text x="230.7" y="273.1">CALID.</text>
<text x="285.6" y="272.5">MATERIAL:</text>
<text x="330.1" y="272.5">N.º DE DIBUJO</text>
<text x="285.6" y="285.5">PESO:</text>
<text x="330.1" y="285.6">ESCALA:1:1</text>
<text x="374.5" y="285.6">HOJA 1 DE 1</text>
</g>
</svg>
